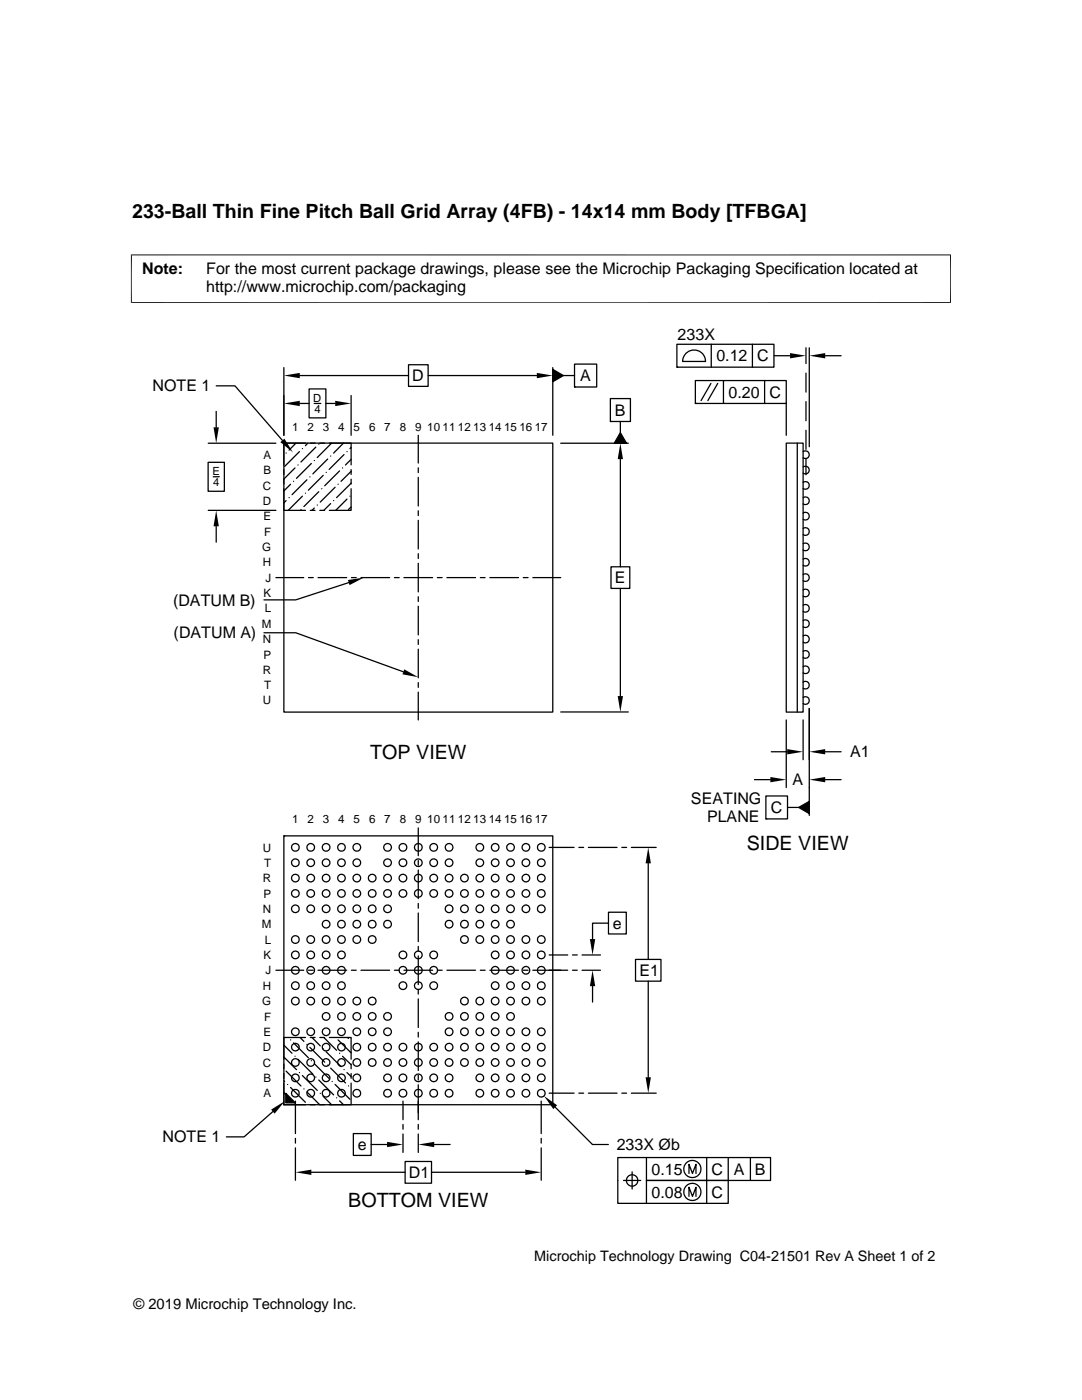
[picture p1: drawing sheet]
<svg xmlns="http://www.w3.org/2000/svg" width="216mm" height="279mm" viewBox="0 0 216 279" stroke-linecap="round" stroke-linejoin="round" font-family="sans-serif">
<g fill="none" stroke="#000" stroke-width=".25">
<path d="M43.1 77h3.8l9.4 10.9M56.6 73.4v13.5M59.8 75h21.7M61.7 77.6h3.3v5.8h-3.3zM70.1 78.9v8M81.5 72.8h3.9v4.3h-3.9zM85.4 75h21.7M110.3 73.4v13.5M110.3 73.7l2.1 1.3-2.1 1.2zM112.4 75h2.2M114.6 72.7h4.5v4.5h-4.5zM114.6 77.2h.1"/>
<path d="M121.8 79.5h4v4.6h-4zM135.1 68.7h19.3v4.6h-19.3zM135.1 73.3h.1M137 70.4a2.28 2.28 0 0 1 2.4-.4 2.28 2.28 0 0 1 1.4 2.1h-4.6l.3-1.1zM138.7 75.9h18.2v4.6h-18.2zM141.9 76.5l-2 3.4M141.9 68.7v4.6M143.2 76.5l-2 3.4M144.4 75.9v4.6M150.1 68.7v4.6M152.6 75.9v4.6M154.5 71h3.1"/>
<path d="M160.8 69.4v3.2M160.8 74.5v3.8M161.5 69.4v19.8M164.7 71h3.1M41.5 92.3h3.3v5.7h-3.3zM41.6 88.5h13.5M42.5 95.1h1.3M43.1 82.1v3.2M56.6 97.5v4.4h4.4M56.6 93.7v1M56.6 88.4h53.7v53.7h-53.7zM56.6 88.4h.1"/>
<path d="M56.7 88.4l-.1 .1M57.1 99.9l-.5 .5M57.1 90.4h.1M57.7 99.3h.1M58 96.6l-1.4 1.4M58.6 96.1h.1M58.9 93.4l-2.3 2.2v1M59.1 88.4l-1.4 1.4M59.5 92.8h.1M59.8 90.1l-3 3M59.8 80.5h1.9M60.3 99l-2.8 2.9"/>
<path d="M60.3 89.5h.1M60.9 98.4h.1M61 88.4h-4.4v4.4M61.2 95.8l-2.9 2.9M61.4 88.4l-.5 .5M61.8 95.2h.1M61.9 88.4h1M62.1 92.5l-2.9 3M62.7 80.5h1.3M62.7 91.9h.1M63 89.2l-3 3M63.6 98.1l-3 3"/>
<path d="M63.6 88.6h.1M63.8 88.4h1M64.2 97.5h.1M64.5 94.9l-3 2.9M65 80.5h1.9M65.1 94.3h.1M65.4 91.6l-3 3M65.7 88.4h4.4v4.4M66 91h.1M66.2 88.4l-2.9 2.9M66.6 99.9h.1M66.9 97.2l-3 3"/>
<path d="M67.5 96.6h.1M67.8 94l-3 2.9M68.3 93.4h.1M68.5 88.4l-1.9 2M68.6 90.7l-2.9 3M69.2 99.6l-2.2 2.3M69.2 90.1h.1M69.8 99h.1M70.1 97.5v4.4h-4.4M70.1 93.7v1M70.1 95.6v1M70.1 96.4l-2.9 2.9"/>
<path d="M70.1 94.1l-2 2M70.1 91.7l-1.2 1.1M70.1 89.3l-.3 .2M83.5 86.9v5.5M83.5 93.4v.9M83.5 95.3v5.7M111.9 88.5h13.5M121.8 84.1h.1M123.8 91.6v21.5M123.8 86.3l1.2 2.2h-2.4zM123.8 84.1v2.2M138.7 80.5h.1"/>
<path d="M156.9 88.4h3.4v53.7h-3.4zM156.9 80.5v6.4M159.1 88.4v53.7M160.3 99.3l.7-.1a.77 .77 0 0 1 .5 .7 .77 .77 0 0 1-.5 .8l-.7-.1M160.3 96.3l.7-.2a.77 .77 0 0 1 .5 .8 .77 .77 0 0 1-.5 .7l-.7-.1M160.3 93.2l.7-.1a.77 .77 0 0 1 .5 .7 .77 .77 0 0 1-.5 .7l-.7-.1M160.3 90.1l.7-.1a.77 .77 0 0 1 .5 .7 .77 .77 0 0 1-.5 .8l-.7-.1M160.8 80.2v3.8M160.8 85.9v3.8M160.8 91.6v3.1M41.6 101.9h13.5M43.1 105v3.2"/>
<path d="M55.1 115.3h5.5M60 101.7h.1M61.6 115.3h.9M61.9 101.9h1M62.7 101.4l-.4 .5M63.3 100.8h.1M63.5 115.3h5.7M63.8 101.9h1M66 100.5l-1.4 1.4M69.6 116.3l-10.6 3.4h-6.3M70.1 101.2l-.6 .5M70.1 115.3h1"/>
<path d="M72 115.3h5.7M78.7 115.3h1M80.6 115.3h5.7M83.5 101.9v1M83.5 103.8v5.8M83.5 110.5v1M83.5 112.4v5.7M83.5 119.1v.9M87.3 115.3h.9M89.2 115.3h5.7M95.8 115.3h1M97.7 115.3h5.8"/>
<path d="M104.4 115.3h1M106.3 115.3h5.6M121.9 113.1h3.8v4.3h-3.8zM123.8 117.4v21.5M160.3 117.7l.7-.1a.77 .77 0 0 1 .5 .7 .77 .77 0 0 1-.5 .8l-.7-.1M160.3 114.7l.7-.2a.77 .77 0 0 1 .5 .8 .77 .77 0 0 1-.5 .7l-.7-.1M160.3 111.6l.7-.1a.77 .77 0 0 1 .5 .7 .77 .77 0 0 1-.5 .7l-.7-.1M160.3 108.5l.7-.1a.77 .77 0 0 1 .5 .7 .77 .77 0 0 1-.5 .8l-.7-.2M160.3 105.5l.7-.2a.77 .77 0 0 1 .5 .8 .77 .77 0 0 1-.5 .7l-.7-.1M160.3 102.4l.7-.1a.77 .77 0 0 1 .5 .7 .77 .77 0 0 1-.5 .7l-.7-.1M52.7 126.3h6.3l21.5 7.8M83.5 121v5.7"/>
<path d="M83.5 127.7v.9M83.5 129.6v5.7M83.5 136.2v1M83.5 138.1v5.6M160.3 139.2l.7-.1a.77 .77 0 0 1 .5 .7 .77 .77 0 0 1-.5 .7l-.7-.1M160.3 136.1l.7-.1a.77 .77 0 0 1 .5 .7 .77 .77 0 0 1-.5 .8l-.7-.1M160.3 133.1l.7-.2a.77 .77 0 0 1 .5 .8 .77 .77 0 0 1-.5 .7l-.7-.1M160.3 130l.7-.1a.77 .77 0 0 1 .5 .7 .77 .77 0 0 1-.5 .7l-.7-.1M160.3 126.9l.7-.1a.77 .77 0 0 1 .5 .7 .77 .77 0 0 1-.5 .8l-.7-.2M160.3 123.9l.7-.2a.77 .77 0 0 1 .5 .8 .77 .77 0 0 1-.5 .7l-.7-.1M160.3 120.8l.7-.1a.77 .77 0 0 1 .5 .7 .77 .77 0 0 1-.5 .7l-.7-.1M111.9 142.1h13.5"/>
<path d="M150.5 155.6h3.2M152.8 158.9h4.3v4.5h-4.3zM153.9 150h3.2M156.9 143.7v13.5M160.3 143.7v7.9M161.5 141.4v21.3M164.7 155.6h3.1M164.7 150h3.1M56.6 166.8h53.7v53.7h-53.7zM56.6 166.8h.1M83.5 165.2v5.6M83.5 171.7v1"/>
<path d="M83.5 173.6v5.7M109.6 169.1h5M115.5 169.1h1M117.4 169.1h5.7M124.1 169.1h.9M126 169.1h4.9M129.3 172.3v19.2M152.8 163.4h.1M157.1 161.1h2.3M159.4 161.1l2.1-1.2v2.5zM55.1 193.6h5.5M61.6 193.6h.9"/>
<path d="M63.5 193.6h5.7M70.1 193.6h1M72 193.6h5.7M78.7 193.6h1M80.6 193.6h5.7M83.5 180.3v1M83.5 182.2v5.7M83.5 188.9v.9M83.5 190.8v5.7M83.5 197.4v1M83.5 199.3v5.8M87.3 193.6h.9"/>
<path d="M89.2 193.6h5.7M95.8 193.6h1M97.7 193.6h5.8M104.4 193.6h1M109.6 190.6h3.7M113.3 193.6h-7M114.2 193.6h1M114.2 190.6h1M116.1 193.6h3.7M116.1 190.6h3.7M118.2 196.8v3.2M121.4 182.1h3.6v4.3h-3.6z"/>
<path d="M121.4 184.2h-3.2v3.2M126.8 191.5h5.1v4.3h-5.1zM129.3 195.8v19.2M56.6 218.1l1.1 1M56.6 215.7l.2 .1M56.6 210.9l2.6 2.6M56.6 208.6l1.7 1.6M56.6 212.3v1M56.6 214.2v1M56.6 216.2v4.3h4.4M57 218.2l1.9 1.9h-1.9zM57.1 213.8l2.9 2.9"/>
<path d="M57.4 216.4h.1M58 217l2.9 3M58 207.5h.1M58.3 219.7h.1M58.6 208.1l2.9 3M58.9 210.8h.1M58.9 219.8v6.4M59.5 211.4l2.9 3M59.8 214.1h.1M59.9 207.1l.7 .7M60.3 214.7l3 2.9M60.6 217.3h.1"/>
<path d="M61 207.1h-4.4v4.3M61.2 217.9l2.6 2.6h1M61.2 208.4h.1M61.8 209l3 3M61.9 207.1h1M62.1 211.7h.1M62.3 207.1l1.6 1.6M62.7 212.3l3 2.9M63 214.9h.1M63.6 215.5l3 3M63.8 207.1h1M63.9 218.2h.1"/>
<path d="M64.5 218.8l1.7 1.7M64.5 209.3h.1M64.6 207.1l2.6 2.5M65.1 209.9l3 3M65.4 212.6h.1M65.7 207.1h4.4v4.3M66 213.2l2.9 2.9M66.3 215.8h.1M66.9 216.4l2.9 3M67.2 219.1h.1M67.5 207.5l2.6 2.6M67.8 219.7l.7 .8"/>
<path d="M67.8 210.2h.1M68.3 210.8l1.8 1.7M68.6 213.5h.1M69.2 214.1l.9 .8M69.4 207.1l.1 .1M69.5 216.7h.1M70.1 216.2v4.3h-4.4M70.1 212.3v1M70.1 214.2v1M80.4 219.8v3.7M83.5 206v1M83.5 207.9v5.7"/>
<path d="M83.5 214.6v.9M83.5 216.5v7M108 219.8v6.4M109.6 218.2h5M115.5 218.2h1M117.4 218.2h5.7M124.1 218.2h.9M126 218.2h4.9M54.4 221.8l-5.7 5.1h-3.5M56.6 220.4l.1 .1M58.9 220.3l.2 .2M58.9 227.2v.9"/>
<path d="M58.9 229.1v6.4M61.9 220.5h1M62.1 234h18.7M70.5 226.2h3.6v4.4h-3.6zM74.1 228.4h3.1M80.4 224.4v1M80.4 226.3v3.7M80.8 231.8h5.3v4.3h-5.3zM83.5 224.4v1M83.5 226.3v3.7M86.1 234h18.7M86.6 228.4h3.2"/>
<path d="M108 227.2v.9M108 229.1v6.4M110.8 221l7.4 7.4h3.2M124.4 235.6h3.4M126.1 233.9v3.4M129 231v4.6h16.3v4.6h-22v-9.2h30.5v4.6h-24.8v4.6M137.5 234.2v-1.8l.7 1.8 .7-1.8v1.8M137.5 238.8v-1.9l.7 1.9 .7-1.9v1.9M141 231v9.2M145.3 231v4.6M149.7 231v4.6"/>
<circle cx="58.9" cy="169.1" r=".76"/>
<circle cx="58.9" cy="175.2" r=".76"/>
<circle cx="58.9" cy="172.2" r=".76"/>
<circle cx="58.9" cy="178.3" r=".76"/>
<circle cx="62" cy="169.1" r=".76"/>
<circle cx="62" cy="172.2" r=".76"/>
<circle cx="62" cy="175.2" r=".76"/>
<circle cx="62" cy="178.3" r=".76"/>
<circle cx="65.1" cy="169.1" r=".76"/>
<circle cx="65.1" cy="172.2" r=".76"/>
<circle cx="65.1" cy="175.2" r=".76"/>
<circle cx="65.1" cy="178.3" r=".76"/>
<circle cx="68.1" cy="169.1" r=".76"/>
<circle cx="68.1" cy="175.2" r=".76"/>
<circle cx="68.1" cy="172.2" r=".76"/>
<circle cx="68.1" cy="178.3" r=".76"/>
<circle cx="71.2" cy="169.1" r=".76"/>
<circle cx="71.2" cy="172.2" r=".76"/>
<circle cx="71.2" cy="175.2" r=".76"/>
<circle cx="71.2" cy="178.3" r=".76"/>
<circle cx="74.3" cy="175.2" r=".77"/>
<circle cx="74.3" cy="178.3" r=".77"/>
<circle cx="77.3" cy="169.1" r=".77"/>
<circle cx="77.3" cy="175.2" r=".77"/>
<circle cx="77.3" cy="172.2" r=".77"/>
<circle cx="77.3" cy="178.3" r=".77"/>
<circle cx="80.4" cy="169.1" r=".77"/>
<circle cx="80.4" cy="175.2" r=".77"/>
<circle cx="80.4" cy="172.2" r=".77"/>
<circle cx="80.4" cy="178.3" r=".77"/>
<circle cx="83.5" cy="169.1" r=".77"/>
<circle cx="83.5" cy="172.2" r=".77"/>
<circle cx="83.5" cy="175.2" r=".77"/>
<circle cx="83.5" cy="178.3" r=".77"/>
<circle cx="86.5" cy="169.1" r=".77"/>
<circle cx="86.5" cy="172.2" r=".77"/>
<circle cx="86.5" cy="175.2" r=".77"/>
<circle cx="86.5" cy="178.3" r=".77"/>
<circle cx="89.6" cy="169.1" r=".77"/>
<circle cx="89.6" cy="175.2" r=".77"/>
<circle cx="89.6" cy="172.2" r=".77"/>
<circle cx="89.6" cy="178.3" r=".77"/>
<circle cx="92.7" cy="175.2" r=".76"/>
<circle cx="92.7" cy="178.3" r=".76"/>
<circle cx="95.7" cy="169.1" r=".76"/>
<circle cx="95.7" cy="175.2" r=".76"/>
<circle cx="95.7" cy="172.2" r=".76"/>
<circle cx="95.7" cy="178.3" r=".76"/>
<circle cx="98.8" cy="169.1" r=".76"/>
<circle cx="98.8" cy="175.2" r=".76"/>
<circle cx="98.8" cy="172.2" r=".76"/>
<circle cx="98.8" cy="178.3" r=".76"/>
<circle cx="101.9" cy="169.1" r=".76"/>
<circle cx="101.9" cy="172.2" r=".76"/>
<circle cx="101.9" cy="175.2" r=".76"/>
<circle cx="101.9" cy="178.3" r=".76"/>
<circle cx="104.9" cy="169.1" r=".76"/>
<circle cx="104.9" cy="172.2" r=".76"/>
<circle cx="104.9" cy="175.2" r=".76"/>
<circle cx="104.9" cy="178.3" r=".76"/>
<circle cx="108" cy="172.2" r=".77"/>
<circle cx="108" cy="169.1" r=".77"/>
<circle cx="108" cy="175.2" r=".77"/>
<circle cx="108" cy="178.3" r=".77"/>
<circle cx="58.9" cy="199.8" r=".76"/>
<circle cx="58.9" cy="196.7" r=".76"/>
<circle cx="58.9" cy="193.6" r=".76"/>
<circle cx="58.9" cy="190.6" r=".76"/>
<circle cx="58.9" cy="187.5" r=".76"/>
<circle cx="58.9" cy="181.4" r=".76"/>
<circle cx="62" cy="193.6" r=".76"/>
<circle cx="62" cy="196.7" r=".76"/>
<circle cx="62" cy="199.8" r=".76"/>
<circle cx="62" cy="190.6" r=".76"/>
<circle cx="62" cy="187.5" r=".76"/>
<circle cx="62" cy="181.4" r=".76"/>
<circle cx="65.1" cy="196.7" r=".76"/>
<circle cx="65.1" cy="199.8" r=".76"/>
<circle cx="65.1" cy="193.6" r=".76"/>
<circle cx="65.1" cy="190.6" r=".76"/>
<circle cx="65.1" cy="187.5" r=".76"/>
<circle cx="65.1" cy="184.4" r=".76"/>
<circle cx="65.1" cy="181.4" r=".76"/>
<circle cx="68.1" cy="193.6" r=".76"/>
<circle cx="68.1" cy="196.7" r=".76"/>
<circle cx="68.1" cy="199.8" r=".76"/>
<circle cx="68.1" cy="187.5" r=".76"/>
<circle cx="68.1" cy="190.6" r=".76"/>
<circle cx="68.1" cy="184.4" r=".76"/>
<circle cx="68.1" cy="181.4" r=".76"/>
<circle cx="71.2" cy="199.8" r=".76"/>
<circle cx="71.2" cy="187.5" r=".76"/>
<circle cx="71.2" cy="184.4" r=".76"/>
<circle cx="71.2" cy="181.4" r=".76"/>
<circle cx="74.3" cy="187.5" r=".77"/>
<circle cx="74.3" cy="199.8" r=".77"/>
<circle cx="74.3" cy="184.4" r=".77"/>
<circle cx="74.3" cy="181.4" r=".77"/>
<circle cx="77.3" cy="184.4" r=".77"/>
<circle cx="77.3" cy="181.4" r=".77"/>
<circle cx="80.4" cy="190.6" r=".77"/>
<circle cx="80.4" cy="196.7" r=".77"/>
<circle cx="80.4" cy="193.6" r=".77"/>
<circle cx="83.5" cy="190.6" r=".77"/>
<circle cx="83.5" cy="193.6" r=".77"/>
<circle cx="83.5" cy="196.7" r=".77"/>
<circle cx="86.5" cy="190.6" r=".77"/>
<circle cx="86.5" cy="193.6" r=".77"/>
<circle cx="86.5" cy="196.7" r=".77"/>
<circle cx="89.6" cy="184.4" r=".77"/>
<circle cx="89.6" cy="181.4" r=".77"/>
<circle cx="92.7" cy="199.8" r=".76"/>
<circle cx="92.7" cy="187.5" r=".76"/>
<circle cx="92.7" cy="184.4" r=".76"/>
<circle cx="92.7" cy="181.4" r=".76"/>
<circle cx="95.7" cy="199.8" r=".76"/>
<circle cx="95.7" cy="187.5" r=".76"/>
<circle cx="95.7" cy="184.4" r=".76"/>
<circle cx="95.7" cy="181.4" r=".76"/>
<circle cx="98.8" cy="193.6" r=".76"/>
<circle cx="98.8" cy="196.7" r=".76"/>
<circle cx="98.8" cy="199.8" r=".76"/>
<circle cx="98.8" cy="190.6" r=".76"/>
<circle cx="98.8" cy="187.5" r=".76"/>
<circle cx="98.8" cy="184.4" r=".76"/>
<circle cx="98.8" cy="181.4" r=".76"/>
<circle cx="101.9" cy="193.6" r=".76"/>
<circle cx="101.9" cy="199.8" r=".76"/>
<circle cx="101.9" cy="196.7" r=".76"/>
<circle cx="101.9" cy="190.6" r=".76"/>
<circle cx="101.9" cy="187.5" r=".76"/>
<circle cx="101.9" cy="184.4" r=".76"/>
<circle cx="101.9" cy="181.4" r=".76"/>
<circle cx="104.9" cy="196.7" r=".76"/>
<circle cx="104.9" cy="193.6" r=".76"/>
<circle cx="104.9" cy="199.8" r=".76"/>
<circle cx="104.9" cy="190.6" r=".76"/>
<circle cx="104.9" cy="187.5" r=".76"/>
<circle cx="104.9" cy="181.4" r=".76"/>
<circle cx="108" cy="190.6" r=".77"/>
<circle cx="108" cy="187.5" r=".77"/>
<circle cx="108" cy="196.7" r=".77"/>
<circle cx="108" cy="193.6" r=".77"/>
<circle cx="108" cy="199.8" r=".77"/>
<circle cx="108" cy="181.4" r=".77"/>
<circle cx="58.9" cy="218.2" r=".76"/>
<circle cx="58.9" cy="215.1" r=".76"/>
<circle cx="58.9" cy="212" r=".76"/>
<circle cx="58.9" cy="205.9" r=".76"/>
<circle cx="58.9" cy="209" r=".76"/>
<circle cx="62" cy="218.2" r=".76"/>
<circle cx="62" cy="215.1" r=".76"/>
<circle cx="62" cy="212" r=".76"/>
<circle cx="62" cy="205.9" r=".76"/>
<circle cx="62" cy="209" r=".76"/>
<circle cx="65.1" cy="202.9" r=".76"/>
<circle cx="65.1" cy="218.2" r=".76"/>
<circle cx="65.1" cy="212" r=".76"/>
<circle cx="65.1" cy="215.1" r=".76"/>
<circle cx="65.1" cy="205.9" r=".76"/>
<circle cx="65.1" cy="209" r=".76"/>
<circle cx="68.1" cy="202.9" r=".76"/>
<circle cx="68.1" cy="218.2" r=".76"/>
<circle cx="68.1" cy="215.1" r=".76"/>
<circle cx="68.1" cy="212" r=".76"/>
<circle cx="68.1" cy="205.9" r=".76"/>
<circle cx="68.1" cy="209" r=".76"/>
<circle cx="71.2" cy="218.2" r=".76"/>
<circle cx="71.2" cy="202.9" r=".76"/>
<circle cx="71.2" cy="212" r=".76"/>
<circle cx="71.2" cy="215.1" r=".76"/>
<circle cx="71.2" cy="205.9" r=".76"/>
<circle cx="71.2" cy="209" r=".76"/>
<circle cx="74.3" cy="202.8" r=".77"/>
<circle cx="74.3" cy="205.9" r=".77"/>
<circle cx="74.3" cy="212" r=".77"/>
<circle cx="74.3" cy="209" r=".77"/>
<circle cx="77.3" cy="218.2" r=".77"/>
<circle cx="77.3" cy="202.8" r=".77"/>
<circle cx="77.3" cy="215.1" r=".77"/>
<circle cx="77.3" cy="212" r=".77"/>
<circle cx="77.3" cy="205.9" r=".77"/>
<circle cx="77.3" cy="209" r=".77"/>
<circle cx="80.4" cy="218.2" r=".77"/>
<circle cx="80.4" cy="212" r=".77"/>
<circle cx="80.4" cy="215.1" r=".77"/>
<circle cx="80.4" cy="209" r=".77"/>
<circle cx="83.5" cy="218.2" r=".77"/>
<circle cx="83.5" cy="215.1" r=".77"/>
<circle cx="83.5" cy="212" r=".77"/>
<circle cx="83.5" cy="209" r=".77"/>
<circle cx="86.5" cy="218.2" r=".77"/>
<circle cx="86.5" cy="215.1" r=".77"/>
<circle cx="86.5" cy="212" r=".77"/>
<circle cx="86.5" cy="209" r=".77"/>
<circle cx="89.6" cy="202.8" r=".77"/>
<circle cx="89.6" cy="218.2" r=".77"/>
<circle cx="89.6" cy="215.1" r=".77"/>
<circle cx="89.6" cy="212" r=".77"/>
<circle cx="89.6" cy="205.9" r=".77"/>
<circle cx="89.6" cy="209" r=".77"/>
<circle cx="92.7" cy="202.9" r=".76"/>
<circle cx="92.7" cy="212" r=".76"/>
<circle cx="92.7" cy="205.9" r=".76"/>
<circle cx="92.7" cy="209" r=".76"/>
<circle cx="95.7" cy="218.2" r=".76"/>
<circle cx="95.7" cy="202.9" r=".76"/>
<circle cx="95.7" cy="215.1" r=".76"/>
<circle cx="95.7" cy="212" r=".76"/>
<circle cx="95.7" cy="205.9" r=".76"/>
<circle cx="95.7" cy="209" r=".76"/>
<circle cx="98.8" cy="218.2" r=".76"/>
<circle cx="98.8" cy="202.9" r=".76"/>
<circle cx="98.8" cy="215.1" r=".76"/>
<circle cx="98.8" cy="212" r=".76"/>
<circle cx="98.8" cy="205.9" r=".76"/>
<circle cx="98.8" cy="209" r=".76"/>
<circle cx="101.9" cy="202.9" r=".76"/>
<circle cx="101.9" cy="218.2" r=".76"/>
<circle cx="101.9" cy="215.1" r=".76"/>
<circle cx="101.9" cy="212" r=".76"/>
<circle cx="101.9" cy="205.9" r=".76"/>
<circle cx="101.9" cy="209" r=".76"/>
<circle cx="104.9" cy="218.2" r=".76"/>
<circle cx="104.9" cy="212" r=".76"/>
<circle cx="104.9" cy="215.1" r=".76"/>
<circle cx="104.9" cy="205.9" r=".76"/>
<circle cx="104.9" cy="209" r=".76"/>
<circle cx="108" cy="205.9" r=".77"/>
<circle cx="108" cy="218.2" r=".77"/>
<circle cx="108" cy="215.1" r=".77"/>
<circle cx="108" cy="212" r=".77"/>
<circle cx="108" cy="209" r=".77"/>
<circle cx="126.1" cy="235.6" r="1.14"/>
<circle cx="138.2" cy="237.9" r="1.72"/>
<circle cx="138.2" cy="233.3" r="1.72"/>
</g>
<g fill="#000">
<path d="M56.6 75l3.2-.6v1.1zM56.6 80.5l3.2-.5v1zM66.9 80l3.2 .5-3.2 .5zM107.1 74.4l3.2 .6-3.2 .5zM110.3 73.7l2.1 1.3-2.1 1.2zM157.6 70.5l3.2 .5-3.2 .5zM161.5 71l3.2-.5v1zM42.6 85.3h1.1l-.6 3.2zM55.9 88.2l.8-.7 1.7 2.8zM123.8 88.5l.5 3.1h-1zM123.8 86.3l1.2 2.2h-2.4zM43.1 101.9l.6 3.1h-1.1z"/>
<path d="M69.4 115.8l3.2-.5-2.9 1.5zM80.7 133.6l2.8 1.5-3.2-.5zM123.3 138.9h1l-.5 3.2zM153.7 155.1l3.2 .5-3.2 .5zM157.1 149.5l3.2 .5-3.2 .6zM159.4 161.1l2.1-1.2v2.5zM161.5 155.6l3.2-.5v1zM161.5 150l3.2-.5v1.1zM129.3 169.1l.6 3.2h-1.1zM118.2 193.6l.6 3.2h-1.1zM117.7 187.4h1.1l-.6 3.2zM57 218.2l1.9 1.9h-1.9z"/>
<path d="M128.8 215h1.1l-.6 3.2zM54.1 221.4l2.7-1.6-2 2.5zM58.9 234l3.2-.6v1.1zM77.2 227.9l3.2 .5-3.2 .5zM83.5 228.4l3.1-.5v1zM104.8 233.4l3.2 .6-3.2 .5zM108.5 218.7l2.7 1.9-.8 .7z"/>
</g>
<path d="M26.1 50.9h163.7M26.2 50.8v9.7M189.7 50.8v9.7M26.1 60.4h163.7" fill="none" stroke="#000" stroke-width=".2"/>
<g font-size="3.9">
<text x="26.4" y="43.5">233-Ball Thin Fine Pitch Ball Grid Array (4FB) - 14x14 mm Body [TFBGA]</text>
<text x="73.9" y="151.4">TOP VIEW</text>
<text x="149" y="169.7">SIDE VIEW</text>
<text x="69.5" y="240.9">BOTTOM VIEW</text>
</g>
<g font-size="3.2">
<text x="28.4" y="54.6">Note:</text>
<text x="41.1" y="58.3">http://www.microchip.com/packaging</text>
<text x="41.1" y="54.6">For the most current package drawings, please see the Microchip Packaging Specification located at</text>
<text x="135.2" y="67.9">233X</text>
<text x="82.3" y="76.1">D</text>
<text x="115.8" y="76.1">A</text>
<text x="142.9" y="72.1">0.12</text>
<text x="151.1" y="72.1">C</text>
<text x="30.4" y="78.1">NOTE 1</text>
<text x="122.7" y="83">B</text>
<text x="145.4" y="79.4">0.20</text>
<text x="153.6" y="79.4">C</text>
<text x="122.7" y="116.4">E</text>
<text x="34.5" y="120.9">(DATUM B)</text>
<text x="34.6" y="127.4">(DATUM A)</text>
<text x="169.6" y="151.2">A1</text>
<text x="137.9" y="160.5">SEATING</text>
<text x="158.1" y="156.7">A</text>
<text x="141.1" y="164.1">PLANE</text>
<text x="153.8" y="162.3">C</text>
<text x="122.3" y="185.4">e</text>
<text x="127.6" y="194.8">E1</text>
<text x="32.4" y="228">NOTE 1</text>
<text x="71.4" y="229.5">e</text>
<text x="123.1" y="229.5">233X Øb</text>
<text x="81.6" y="235.1">D1</text>
<text x="130" y="234.4">0.15</text>
<text x="130" y="239">0.08</text>
<text x="142" y="234.4">C</text>
<text x="142" y="239">C</text>
<text x="146.5" y="234.4">A</text>
<text x="150.6" y="234.4">B</text>
</g>
<g font-size="2.9">
<text x="106.6" y="251.7">Microchip Technology Drawing C04-21501 Rev A Sheet 1 of 2</text>
<text x="26.6" y="261.3">© 2019 Microchip Technology Inc.</text>
</g>
<g font-size="2.3">
<text x="58.3" y="86">1</text>
<text x="61.4" y="86">2</text>
<text x="64.4" y="86">3</text>
<text x="67.5" y="86">4</text>
<text x="70.6" y="86">5</text>
<text x="73.6" y="86">6</text>
<text x="76.7" y="86">7</text>
<text x="79.8" y="86">8</text>
<text x="82.8" y="86">9 10 11 12 13 14 15 16 17</text>
<text x="52.6" y="91.6">A</text>
<text x="52.6" y="94.6">B</text>
<text x="52.5" y="97.7">C</text>
<text x="52.5" y="100.8">D</text>
<text x="52.6" y="103.8">E</text>
<text x="52.7" y="106.9">F</text>
<text x="52.3" y="110">G</text>
<text x="52.5" y="113">H</text>
<text x="52.6" y="119.2">K</text>
<text x="53" y="116.1">J</text>
<text x="52.2" y="125.3">M</text>
<text x="52.9" y="122.2">L</text>
<text x="52.5" y="128.4">N</text>
<text x="52.6" y="131.4">P</text>
<text x="52.5" y="134.5">R</text>
<text x="52.7" y="137.6">T</text>
<text x="52.5" y="140.6">U</text>
<text x="58.3" y="164.2">1</text>
<text x="61.4" y="164.2">2</text>
<text x="64.4" y="164.2">3</text>
<text x="67.5" y="164.2">4</text>
<text x="70.6" y="164.2">5</text>
<text x="73.6" y="164.2">6</text>
<text x="76.7" y="164.2">7</text>
<text x="79.8" y="164.2">8</text>
<text x="82.8" y="164.2">9 10 11 12 13 14 15 16 17</text>
<text x="52.5" y="169.9">U</text>
<text x="52.7" y="173">T</text>
<text x="52.5" y="176.1">R</text>
<text x="52.6" y="179.1">P</text>
<text x="52.2" y="185.3">M</text>
<text x="52.5" y="182.2">N</text>
<text x="52.6" y="191.4">K</text>
<text x="52.9" y="188.3">L</text>
<text x="52.5" y="197.5">H</text>
<text x="53" y="194.5">J</text>
<text x="52.3" y="200.6">G</text>
<text x="52.7" y="203.7">F</text>
<text x="52.5" y="209.8">D</text>
<text x="52.6" y="206.7">E</text>
<text x="52.5" y="212.9">C</text>
<text x="52.6" y="215.9">B</text>
<text x="52.6" y="219">A</text>
</g>
<g font-size="2.2">
<text x="62.5" y="80.2">D</text>
<text x="62.8" y="82.4">4</text>
<text x="42.4" y="94.9">E</text>
<text x="42.6" y="97">4</text>
</g>
</svg>
